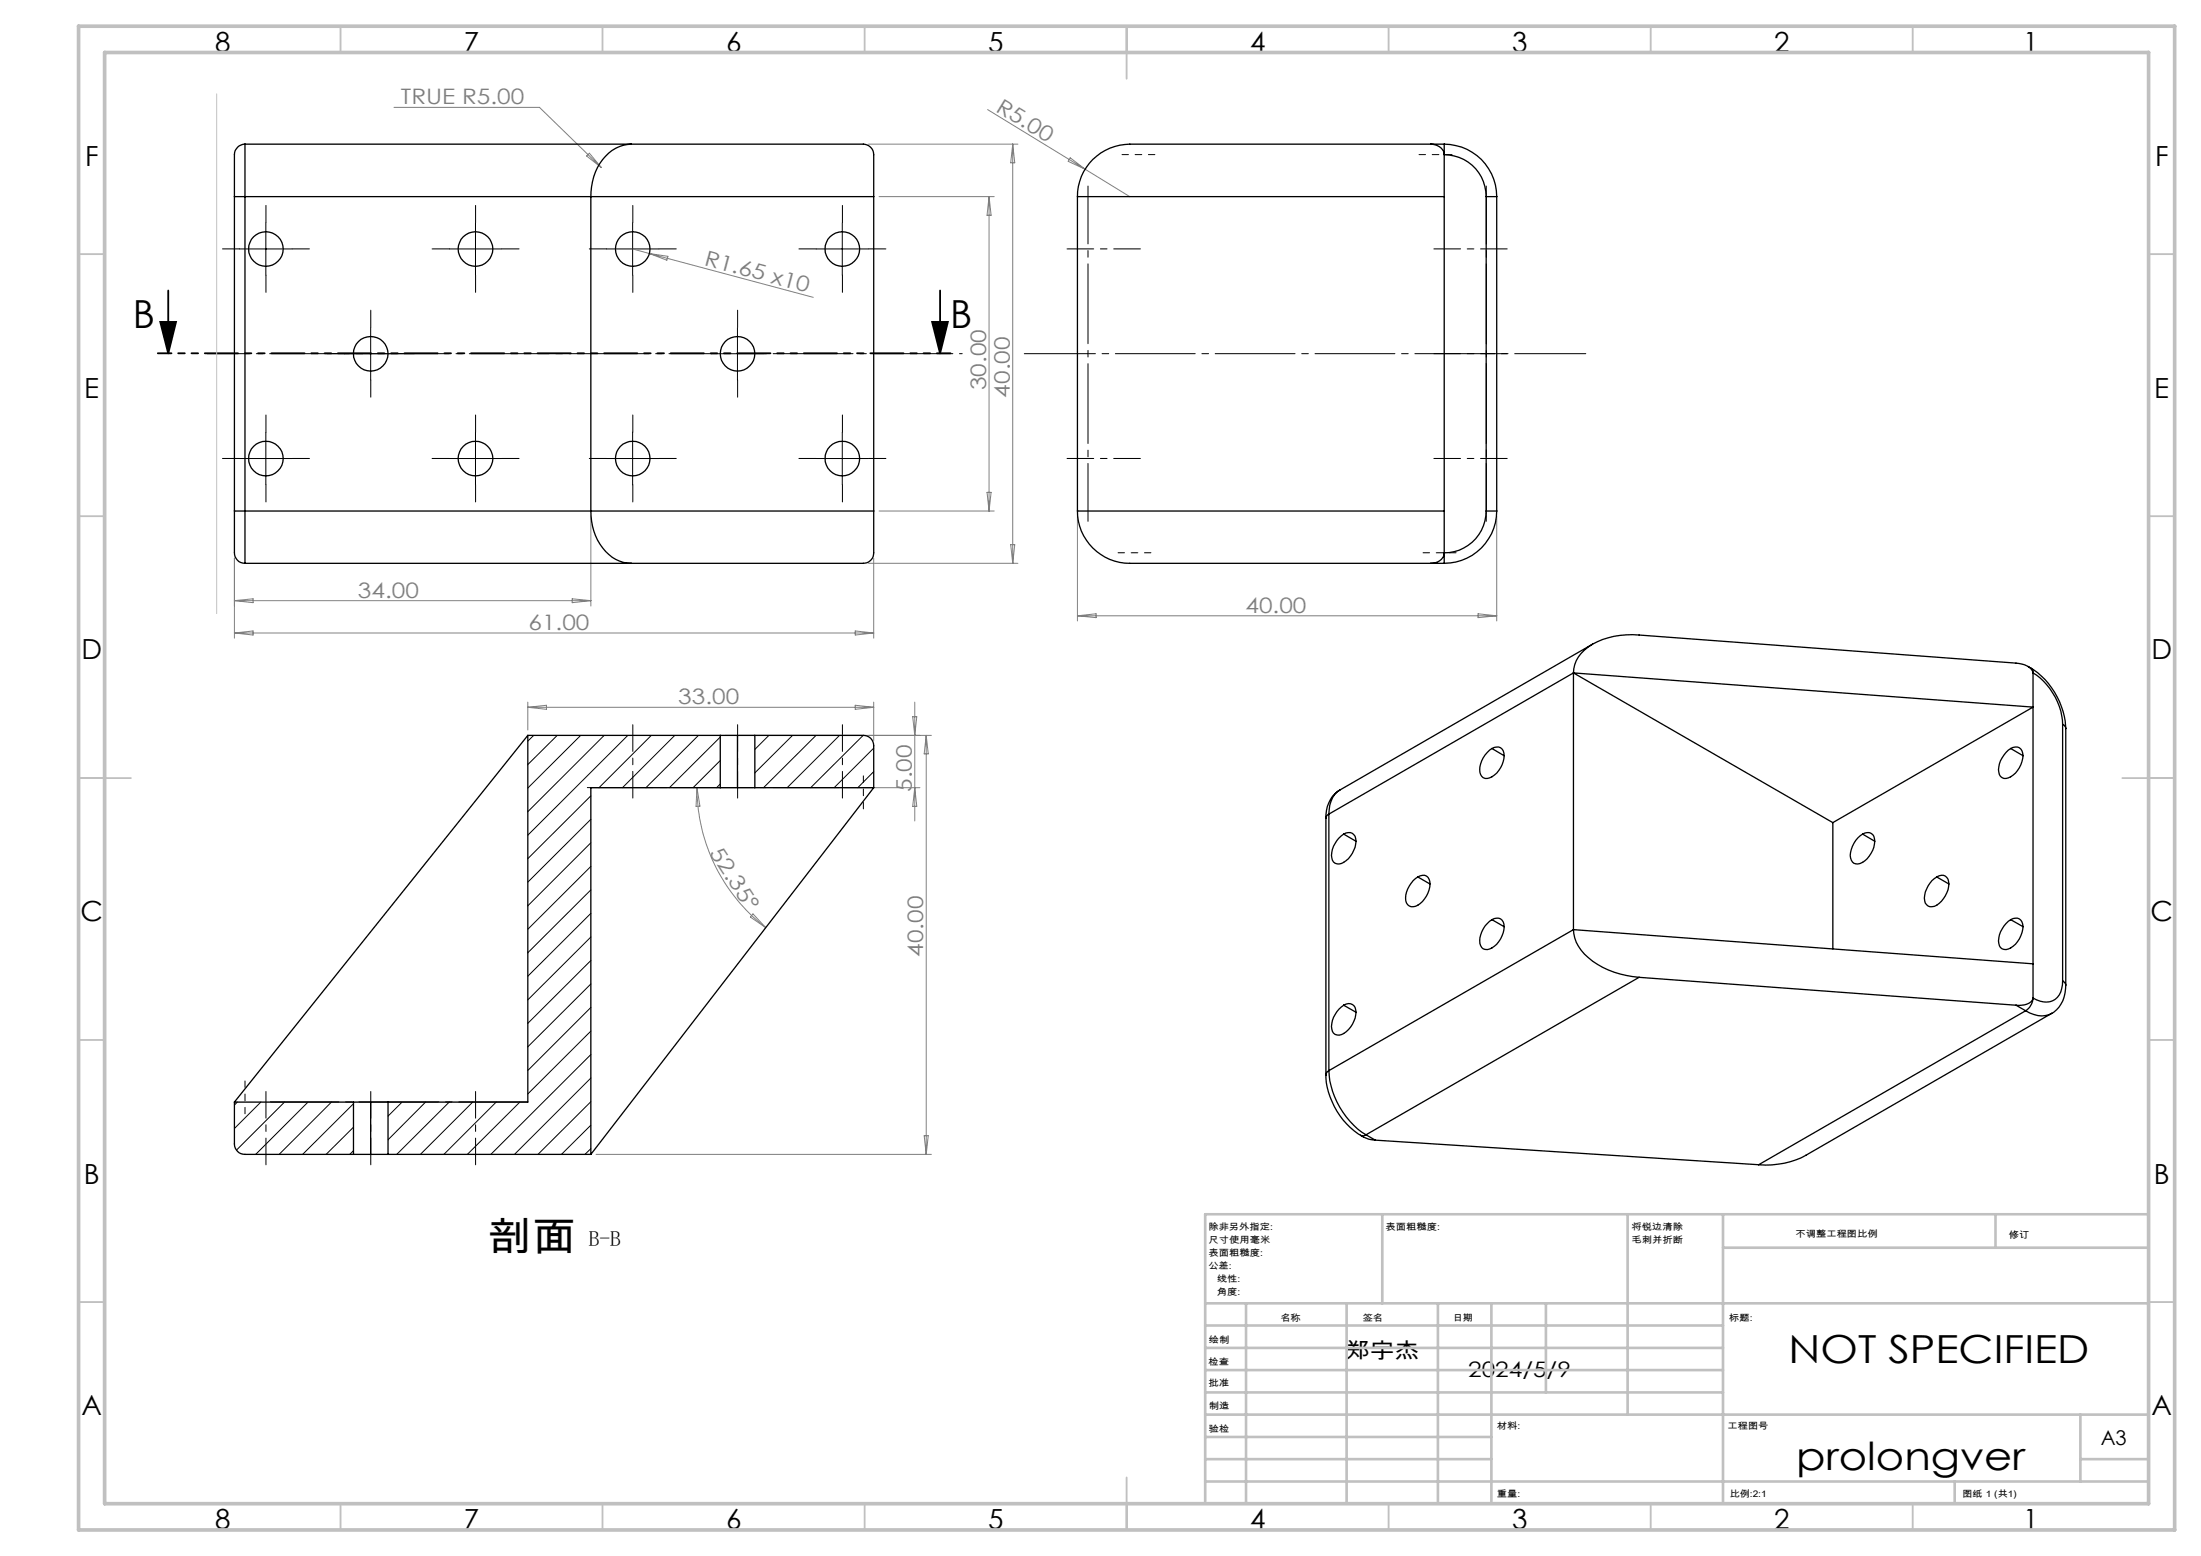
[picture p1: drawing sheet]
<svg xmlns="http://www.w3.org/2000/svg" width="420mm" height="297mm" viewBox="0 0 420 297" stroke-linecap="round" stroke-linejoin="round" font-family="sans-serif">
<path d="M32.1 55.5v11.9M179.4 55.5v11.9M30.6 61.5h3l-1.5 5.9zM177.9 61.5h3l-1.5 5.9z" fill="none" stroke="#000" stroke-width=".35"/>
<g fill="none" stroke="#808080" stroke-width=".19">
<path d="M75.2 20.5h27.7l11.9 11.5M111.9 29.8l.6-.6 2.3 2.8zM165.7 27.5h28.5M167.7 37.5h22M188.5 20.9l18.6 11.4M188.7 37.5v60M188.7 37.5l.4 3.6h-.8zM193.3 27.5v80M193.3 27.5l.3 3.6h-.7zM204.2 30.1l2.9 2.2-3.3-1.5zM207.1 32.3l8.5 5.2M120.7 47.5l3.2 .9"/>
<path d="M123.9 48.4l31.3 8.4M123.9 48.4l3.6 .5-.3 .8zM112.7 98.5v17.2M167.7 97.5h22M188.3 94h.8l-.4 3.5zM205.6 98.5v20M285.6 98.5v20M44.7 106.5v15.3M44.7 114.6l3.6-.3v.7zM44.7 114.6h68M109.2 114.3l3.5 .3-3.5 .4zM165.7 107.5h28.5"/>
<path d="M166.7 106.5v15.3M192.9 104h.7l-.3 3.5zM205.6 117.5h80M205.6 117.5l3.6-.3v.7zM282 117.2l3.6 .3-3.6 .4zM44.7 120.8h122M44.7 120.8l3.6-.4v.8zM100.7 134v5.3M100.7 135h66M100.7 135l3.6-.4v.8zM163.2 120.4l3.5 .4-3.5 .4zM163.2 134.6l3.5 .4-3.5 .4z"/>
<path d="M166.7 134v7.4M174.2 136.8h.7l-.3 3.6zM174.6 134v22.7M133 150.4a33.8 33.8 0 0 0 13.1 26.7M133 150.4l.6 3.5h-.8zM138.4 140.4h39.3M161.1 150.4h14.4M174.6 150.4l.3 3.5h-.7zM176.7 140.4v79.9M176.7 140.4l.4 3.5h-.7zM143.7 174.4l2.4 2.7-2.9-2.1zM176.4 216.8h.7l-.4 3.5z"/>
<path d="M113.7 220.3h64"/>
</g>
<path d="M217.6 47.5h-14M273.6 47.5h14M273.6 67.5h14M217.6 87.5h-14M273.6 87.5h14M120.8 152.3v-14M140.8 152.3v-14M160.8 152.3v-14M50.8 208.3v14M70.8 208.3v14M90.8 208.3v14" fill="none" stroke="#000" stroke-width=".19" stroke-dasharray="15.2 1.3 1.3 1.3" stroke-dashoffset="10.1"/>
<path d="M214.1 29.5h6.3M277.1 29.5h-6.3M219.6 105.5h-6.2M271.5 105.5h6.4M164.8 154.4v-6.3M46.8 206.3v6.3" fill="none" stroke="#000" stroke-width=".19" stroke-dasharray="15.2 1.3 1.3 1.3" stroke-dashoffset="14"/>
<path d="M100.6 210.3h-49" fill="none" stroke="#000" stroke-width=".19" stroke-dasharray="15.2 1.3 1.3 1.3" stroke-dashoffset="2.2"/>
<path d="M112.1 150.3h48" fill="none" stroke="#000" stroke-width=".19" stroke-dasharray="15.2 1.3 1.3 1.3" stroke-dashoffset="2.7"/>
<path d="M302.6 67.5h-107.1" fill="none" stroke="#000" stroke-width=".19" stroke-dasharray="15.2 1.3 1.3 1.3" stroke-dashoffset="1.7"/>
<path d="M207.6 99.5v-64M283.6 99.5v-64" fill="none" stroke="#000" stroke-width=".19" stroke-dasharray="15.2 1.3 1.3 1.3" stroke-dashoffset="4.2"/>
<g fill="none" stroke="#000" stroke-width=".19" stroke-dasharray="15.2 1.3 1.3 1.3">
<path d="M45.8 47.5h-3.3M50.8 42.5v-3.3M50.8 52.5v3.3M55.8 47.5h3.3M85.8 47.5h-3.3M90.8 42.5v-3.3M90.8 52.5v3.3M95.8 47.5h3.3M115.8 47.5h-3.3M120.8 42.5v-3.3M120.8 52.5v3.3M125.8 47.5h3.3"/>
<path d="M155.8 47.5h-3.3M160.8 42.5v-3.3M160.8 52.5v3.3M165.8 47.5h3.3M65.8 67.5h-3.3M70.8 62.5v-3.3M70.8 72.5v3.3M75.8 67.5h3.3M140.8 62.5v-3.3M140.8 72.5v3.3M45.8 87.5h-3.3M50.8 82.5v-3.3"/>
<path d="M50.8 92.5v3.3M55.8 87.5h3.3M85.8 87.5h-3.3M90.8 82.5v-3.3M90.8 92.5v3.3M95.8 87.5h3.3M115.8 87.5h-3.3M120.8 82.5v-3.3M120.8 92.5v3.3M125.8 87.5h3.3M155.8 87.5h-3.3M160.8 82.5v-3.3"/>
<path d="M160.8 92.5v3.3M165.8 87.5h3.3"/>
</g>
<path d="M135.8 67.5h-96.3" fill="none" stroke="#000" stroke-width=".19" stroke-dasharray="15.2 1.3 1.3 1.3" stroke-dashoffset="7.1"/>
<path d="M145.8 67.5h37.8" fill="none" stroke="#000" stroke-width=".19" stroke-dasharray="15.2 1.3 1.3 1.3" stroke-dashoffset="-1.8"/>
<g fill="none" stroke="#000" stroke-width=".19">
<path d="M45.7 47.5h10M50.7 42.5v10M85.7 47.5h10M90.7 42.5v10M115.7 47.5h10M120.7 42.5v10M155.8 47.5h9.9M160.7 42.5v10M65.7 67.5h10M70.7 62.5v10M135.7 67.5h10M140.7 62.5v10"/>
<path d="M45.7 87.5h10M50.7 82.5v10M85.7 87.5h10M90.7 82.5v10M115.7 87.5h10M120.7 82.5v10M155.8 87.5h9.9M160.7 82.5v10M101.8 140.4l-1.1 1.1M106.3 140.4l-5.6 5.5M110.8 140.4l-10.1 10M112.7 151.9l-12 12"/>
<path d="M112.7 156.4l-12 12M115.3 140.4l-14.6 14.5M119.8 140.4l-19.1 19M124.3 140.4l-10 10M128.8 140.4l-10 10M133.3 140.4l-10 10M137.4 149.6l-.7 .8M137.4 140.7l-9.7 9.7M137.4 145.2l-5.1 5.2M146.7 140.4l-2.7 2.6M151.2 140.4l-7.2 7.1M155.7 140.4l-10 10"/>
<path d="M160.2 140.4l-10 10M164.7 140.4l-10 10M166.7 142.8l-7.5 7.6M166.7 147.3l-3 3.1M112.7 160.9l-12 12M112.7 174.3l-12 12M112.7 165.4l-12 12M112.7 169.9l-12 12M112.7 178.9l-12 11.9M112.7 183.3l-12 12M112.7 187.8l-12 12M112.7 192.3l-12 12"/>
<path d="M112.7 196.8l-12 12M45.3 210.4l-.6 .5M49.8 210.4l-5.1 5M54.3 210.4l-9.2 9.1M58.8 210.4l-10 9.9M63.3 210.4l-10 9.9M67.5 210.7l-9.8 9.6M67.5 215.2l-5.3 5.1M67.5 219.6l-.8 .7M76.7 210.4l-2.7 2.6M81.2 210.4l-7.2 7.2M85.7 210.4l-10 9.9"/>
<path d="M90.2 210.4l-10 9.9M94.7 210.4l-10 9.9M99.2 210.4l-10 9.9M112.7 201.3l-19 19M112.7 205.8l-14.5 14.5M112.7 210.3l-10 10M112.7 214.8l-5.6 5.5M112.7 219.2l-1.1 1.1"/>
</g>
<path d="M181.4 67.4h-151.3" fill="none" stroke="#000" stroke-width=".35" stroke-dasharray="6.3 1.3 1.3 1.3 1.3 1.3" stroke-dashoffset="3.7"/>
<path d="M41.3 17.9v99.2" fill="none" stroke="#c0c0c0" stroke-width=".19"/>
<g fill="none" stroke="#c0c0c0" stroke-width=".35">
<path d="M65 5v5M115 5v5M165 5v5M215 5v10M265 5v5M315 5v5M365 5v5M15 48.5h5M410 48.5h5M15 98.5h5M410 98.5h5M15 148.5h10"/>
<path d="M405 148.5h10M15 198.5h5M410 198.5h5M15 248.5h5M410 248.5h5M65 287v5M115 287v5M165 287v5M215 282v10M265 287v5M315 287v5M365 287v5"/>
</g>
<g fill="none" stroke="#c0c0c0" stroke-width=".5">
<path d="M263.8 231.8v17M310.6 231.8v38.2M328.8 231.8v55.2M328.8 238.2h81.2M380.8 231.8v6.4M410 231.8h-180v55.2M230 248.8h180M230 257.3h98.8M230 253h98.8M237.8 248.8v38.2M257 248.8v38.2M274.4 248.8v38.2"/>
<path d="M284.6 248.8v38.2M295 248.8v17M230 265.8h98.8M230 261.5h98.8M230 278.5h54.6M230 274.3h54.6M230 270h180M397 278.5h13M397 270v12.8M230 282.8h180M373 282.8v4.2"/>
</g>
<path d="M15 5h400v287h-400zM20 10h390v277h-390z" fill="none" stroke="#c0c0c0" stroke-width=".7"/>
<path d="M177.9 61.5h3l-1.5 5.9zM30.6 61.5h3l-1.5 5.9z" fill="#000"/>
<g fill="none" stroke="#000" stroke-width=".25">
<path d="M44.7 37.5h2M44.7 37.5v60M46.7 27.5h118a2.04 2.04 0 0 1 2 2v76a1.97 1.97 0 0 1-2 2h-118M46.7 27.5v10M46.7 27.5a2.15 2.15 0 0 0-2 2.6v7.4M46.7 37.5v60M46.7 37.5h120M120.4 27.5a8.1 8.1 0 0 0-7.1 6.2l-.4 1.9-.2 1.9v60a10.3 10.3 0 0 0 4.8 9.3 6 6 0 0 0 2.9 .7M205.6 37.5h70M205.6 37.5v60M273 27.5a2.43 2.43 0 0 1 2.6 2M275.6 27.5a10 10 0 0 1 10 10"/>
<path d="M275.6 29.5a8 8 0 0 1 8 8M275.6 27.5v2M275.6 27.5h-60a10 10 0 0 0-10 10M275.6 29.5v76M283.6 37.5h2M283.6 37.5v60M285.6 37.5v60M44.7 97.5h2M44.7 97.5v6.6a3.9 3.9 0 0 0 .6 2.9 1.91 1.91 0 0 0 1.4 .5M46.7 97.5v10M46.7 97.5h120M205.6 97.5a10 10 0 0 0 10 10h60"/>
<path d="M205.6 97.5h70M283.6 97.5a8 8 0 0 1-8 8M283.6 97.5h2M285.6 97.5a10 10 0 0 1-10 10M275.6 105.5v2M275.6 105.5a2.28 2.28 0 0 1-2.6 2M300.2 128.4a6.4 6.4 0 0 1 3.7-5.5 15.3 15.3 0 0 1 8.9-1.7l71.9 5.4a3.6 3.6 0 0 1 3.2 1.6v.2M300.2 128.4l-46.6 27M300.2 128.4v49M300.2 128.4l49.5 28.6M300.2 128.4l87.7 6.6-38.2 22M303.9 122.9l-48.2 27.9"/>
<path d="M387 127.2l.5 .3M387.5 127.5a14.5 14.5 0 0 1 6.7 11.6M387.5 127.5l.3 .4 .1 .5M387.9 128.4a12.5 12.5 0 0 1 5.7 9.9M387.9 128.4v62.1M393.6 138.3l.4 .3 .2 .5M393.6 138.3v48.9M394.2 139.1v48.9M100.7 140.4v70h-26.7M100.7 140.4h36.7M100.7 140.4l-56 70M137.4 150.4h3.3"/>
<path d="M137.4 140.4h3.3M137.4 150.4h-24.7v69.9M137.4 140.4v10M140.7 140.4h3.3M140.7 150.4h3.3M140.7 140.4v10M144 140.4h20.7a1.93 1.93 0 0 1 2 1.9v8.1M144 150.4h22.7M144 140.4v10M166.7 150.4l-54 69.9M253 156.2v49a14.4 14.4 0 0 0 6.6 11.5M253.6 155.4a.91 .91 0 0 0-.6 .8"/>
<path d="M253.6 155.4v49M255.5 159.9a1.96 1.96 0 0 1 2.8-.6 2.76 2.76 0 0 1 0 3 4.1 4.1 0 0 1-2.8 2.6 1.38 1.38 0 0 1-1.4-1.6 5 5 0 0 1 1.4-3.4zM255.7 150.8a5.8 5.8 0 0 0-2.7 5.4M255.7 150.8a4.9 4.9 0 0 0-2.1 4.6M256.4 159.2l2.4 1.4M284.2 143.2a1.63 1.63 0 0 1 2.6 .1 4.5 4.5 0 0 1-3 5.3 1.38 1.38 0 0 1-1.4-1.7 5.2 5.2 0 0 1 1.8-3.7zM284.7 142.9l2.3 1.3M349.7 157v24.1M354.5 159.9a2.01 2.01 0 0 1 2.9-.6 4 4 0 0 1-1.1 4.6 2.04 2.04 0 0 1-2.8 .6 3.7 3.7 0 0 1 .6-4.1zM355.4 159.2l2.4 1.4M382.8 143.6a1.96 1.96 0 0 1 2.8-.6 3.7 3.7 0 0 1-.6 4.1 3.1 3.1 0 0 1-2.6 1.5 1.69 1.69 0 0 1-1-2.2 4.9 4.9 0 0 1 1.4-2.8zM383.7 142.9l2.3 1.3"/>
<path d="M269.7 168.1a2.28 2.28 0 0 1 2.5-.9 2.25 2.25 0 0 1 .5 2.7 4.3 4.3 0 0 1-3 3.2 1.38 1.38 0 0 1-1.5-1.7 5.2 5.2 0 0 1 1.5-3.3zM270.5 167.4l2.4 1.3M284.2 175.9a1.63 1.63 0 0 1 2.6 .1 4.5 4.5 0 0 1-3 5.3 1.38 1.38 0 0 1-1.4-1.7 5.2 5.2 0 0 1 1.8-3.7zM284.7 175.5l2.3 1.4M300.2 177.4a7.8 7.8 0 0 0 3.7 6.1 17.5 17.5 0 0 0 8.9 3M300.2 177.4l87.7 6.6M300.2 177.4l-46.6 27M368.7 168.1a2.28 2.28 0 0 1 2.5-.9 2.32 2.32 0 0 1 .5 2.7 4.4 4.4 0 0 1-3 3.2 1.42 1.42 0 0 1-1.5-1.7 5.8 5.8 0 0 1 1.5-3.3zM369.6 167.4l2.3 1.3M383.2 175.9a1.63 1.63 0 0 1 2.6 .1 4.5 4.5 0 0 1-1.7 4.6 1.58 1.58 0 0 1-2.6-.1 4.6 4.6 0 0 1 1.7-4.6zM383.7 175.5l2.3 1.4M255.5 192.6a2.01 2.01 0 0 1 2.8-.7 3.7 3.7 0 0 1-.6 4.2 2.97 2.97 0 0 1-2.6 1.5 1.63 1.63 0 0 1-1-2.2 4.9 4.9 0 0 1 1.4-2.8z"/>
<path d="M256.4 191.9l2.4 1.3M312.8 186.5l71.9 5.4M312.8 186.5l-52.1 30.1M384.7 191.9l1.8 1M386.5 192.9l-50.9 29.4M387.9 190.5a2.39 2.39 0 0 1-2.6 1.4h-.6M387.9 190.5a3.2 3.2 0 0 1-1.4 2.4M391.5 193.4l-46.9 27.1a15.8 15.8 0 0 1-9 1.8M393.6 187.2a3.9 3.9 0 0 1-1.9 3.8 4.1 4.1 0 0 1-3.8-.5M393.6 187.2l.4 .4 .2 .4M394.2 188a5.8 5.8 0 0 1-3.3 5.7 5.2 5.2 0 0 1-4.4-.8M44.7 210.4v8a1.99 1.99 0 0 0 2 1.9h20.8"/>
<path d="M44.7 210.4h22.8M67.5 210.4h3.2M67.5 210.4v9.9M70.7 210.4h3.3M70.7 210.4v9.9M74 210.4v9.9M253.6 204.4a15.6 15.6 0 0 0 7.1 12.2M253.6 204.4l-.4 .3-.2 .5M259.6 216.7l.6 .3a4.7 4.7 0 0 0 2.2 .6M260.7 216.6a.93 .93 0 0 1-1.1 .1M260.7 216.6l1.7 1M262.4 217.6l73.2 4.7"/>
<path d="M67.5 220.3h3.2M70.7 220.3h3.3M74 220.3h38.7"/>
<circle cx="50.7" cy="47.5" r="3.3"/>
<circle cx="90.7" cy="47.5" r="3.3"/>
<circle cx="120.7" cy="47.5" r="3.3"/>
<circle cx="160.7" cy="47.5" r="3.3"/>
<circle cx="70.7" cy="67.5" r="3.3"/>
<circle cx="140.7" cy="67.5" r="3.3"/>
<circle cx="50.7" cy="87.5" r="3.3"/>
<circle cx="90.7" cy="87.5" r="3.3"/>
<circle cx="120.7" cy="87.5" r="3.3"/>
<circle cx="160.7" cy="87.5" r="3.3"/>
</g>
<g font-size="7.4">
<text x="25.3" y="62.5">B</text>
<text x="181.3" y="62.5">B</text>
<text x="93.1" y="238.7">剖面</text>
<text x="341.3" y="260.1">NOT SPECIFIED</text>
<text x="342.8" y="280.5">prolongver</text>
</g>
<g font-size="5.3">
<text x="41" y="9.9">8</text>
<text x="88.5" y="9.9">7</text>
<text x="138.5" y="9.9">6</text>
<text x="188.5" y="9.9">5</text>
<text x="238.5" y="9.9">4</text>
<text x="288.5" y="9.9">3</text>
<text x="338.5" y="9.9">2</text>
<text x="386" y="9.9">1</text>
<text x="16.2" y="31.7">F</text>
<text x="411.2" y="31.7">F</text>
<text x="16.1" y="75.9">E</text>
<text x="411.1" y="75.9">E</text>
<text x="15.5" y="125.9">D</text>
<text x="410.5" y="125.9">D</text>
<text x="15.4" y="175.9">C</text>
<text x="410.4" y="175.9">C</text>
<text x="16" y="225.9">B</text>
<text x="411" y="225.9">B</text>
<text x="15.5" y="270.2">A</text>
<text x="410.5" y="270.2">A</text>
<text x="41" y="291.9">8</text>
<text x="88.5" y="291.9">7</text>
<text x="138.5" y="291.9">6</text>
<text x="188.5" y="291.9">5</text>
<text x="238.5" y="291.9">4</text>
<text x="288.5" y="291.9">3</text>
<text x="338.5" y="291.9">2</text>
<text x="386" y="291.9">1</text>
</g>
<g font-size="4.1" fill="#808080">
<text x="76.5" y="19.9">TRUE R5.00</text>
<text x="189.9" y="21.1" transform="rotate(31 189.9 21.1)">R5.00</text>
<text x="134.2" y="50.5" transform="rotate(15 134.2 50.5)">R1.65 x10</text>
<text x="188.2" y="74.5" transform="rotate(-90 188.2 74.5)">30.00</text>
<text x="192.7" y="75.9" transform="rotate(-90 192.7 75.9)">40.00</text>
<text x="68.3" y="114.1">34.00</text>
<text x="237.7" y="116.9">40.00</text>
<text x="100.8" y="120.2">61.00</text>
<text x="129.4" y="134.4">33.00</text>
<text x="174" y="151.1" transform="rotate(-90 174 151.1)">5.00</text>
<text x="135.3" y="162.8" transform="rotate(57 135.3 162.8)">52.35°</text>
<text x="176.2" y="182.6" transform="rotate(-90 176.2 182.6)">40.00</text>
</g>
<g font-size="4.1">
<text x="112.3" y="237.9">B-B</text>
<text x="256.8" y="259.1">郑宇杰</text>
<text x="280.2" y="262.8">2024/5/9</text>
</g>
<text font-size="3.9" x="400.9" y="275.8">A3</text>
<g font-size="1.7">
<text x="230.6" y="234.8">除非另外指定:</text>
<text x="230.6" y="237.3">尺寸使用毫米</text>
<text x="230.6" y="239.8">表面粗糙度:</text>
<text x="264.4" y="234.8">表面粗糙度:</text>
<text x="311.3" y="234.7">将锐边清除</text>
<text x="311.3" y="237.2">毛刺并折断</text>
<text x="342.6" y="236.2">不调整工程图比例</text>
<text x="383.3" y="236.4">修订</text>
<text x="230.6" y="242.3">公差:</text>
<text x="232.2" y="244.8">线性:</text>
<text x="232.2" y="247.3">角度:</text>
<text x="230.7" y="256.3">绘制</text>
<text x="244.3" y="252.2">名称</text>
<text x="260" y="252.1">签名</text>
<text x="277.2" y="252.1">日期</text>
<text x="330" y="252.1">标题:</text>
<text x="230.6" y="260.5">检查</text>
<text x="230.6" y="264.5">批准</text>
<text x="230.7" y="269">制造</text>
<text x="230.7" y="273.3">验检</text>
<text x="285.6" y="272.7">材料:</text>
<text x="329.6" y="272.7">工程图号</text>
<text x="285.6" y="285.7">重量:</text>
<text x="330.1" y="285.8">比例:2:1</text>
<text x="374.5" y="285.8">图纸 1 (共1)</text>
</g>
</svg>
